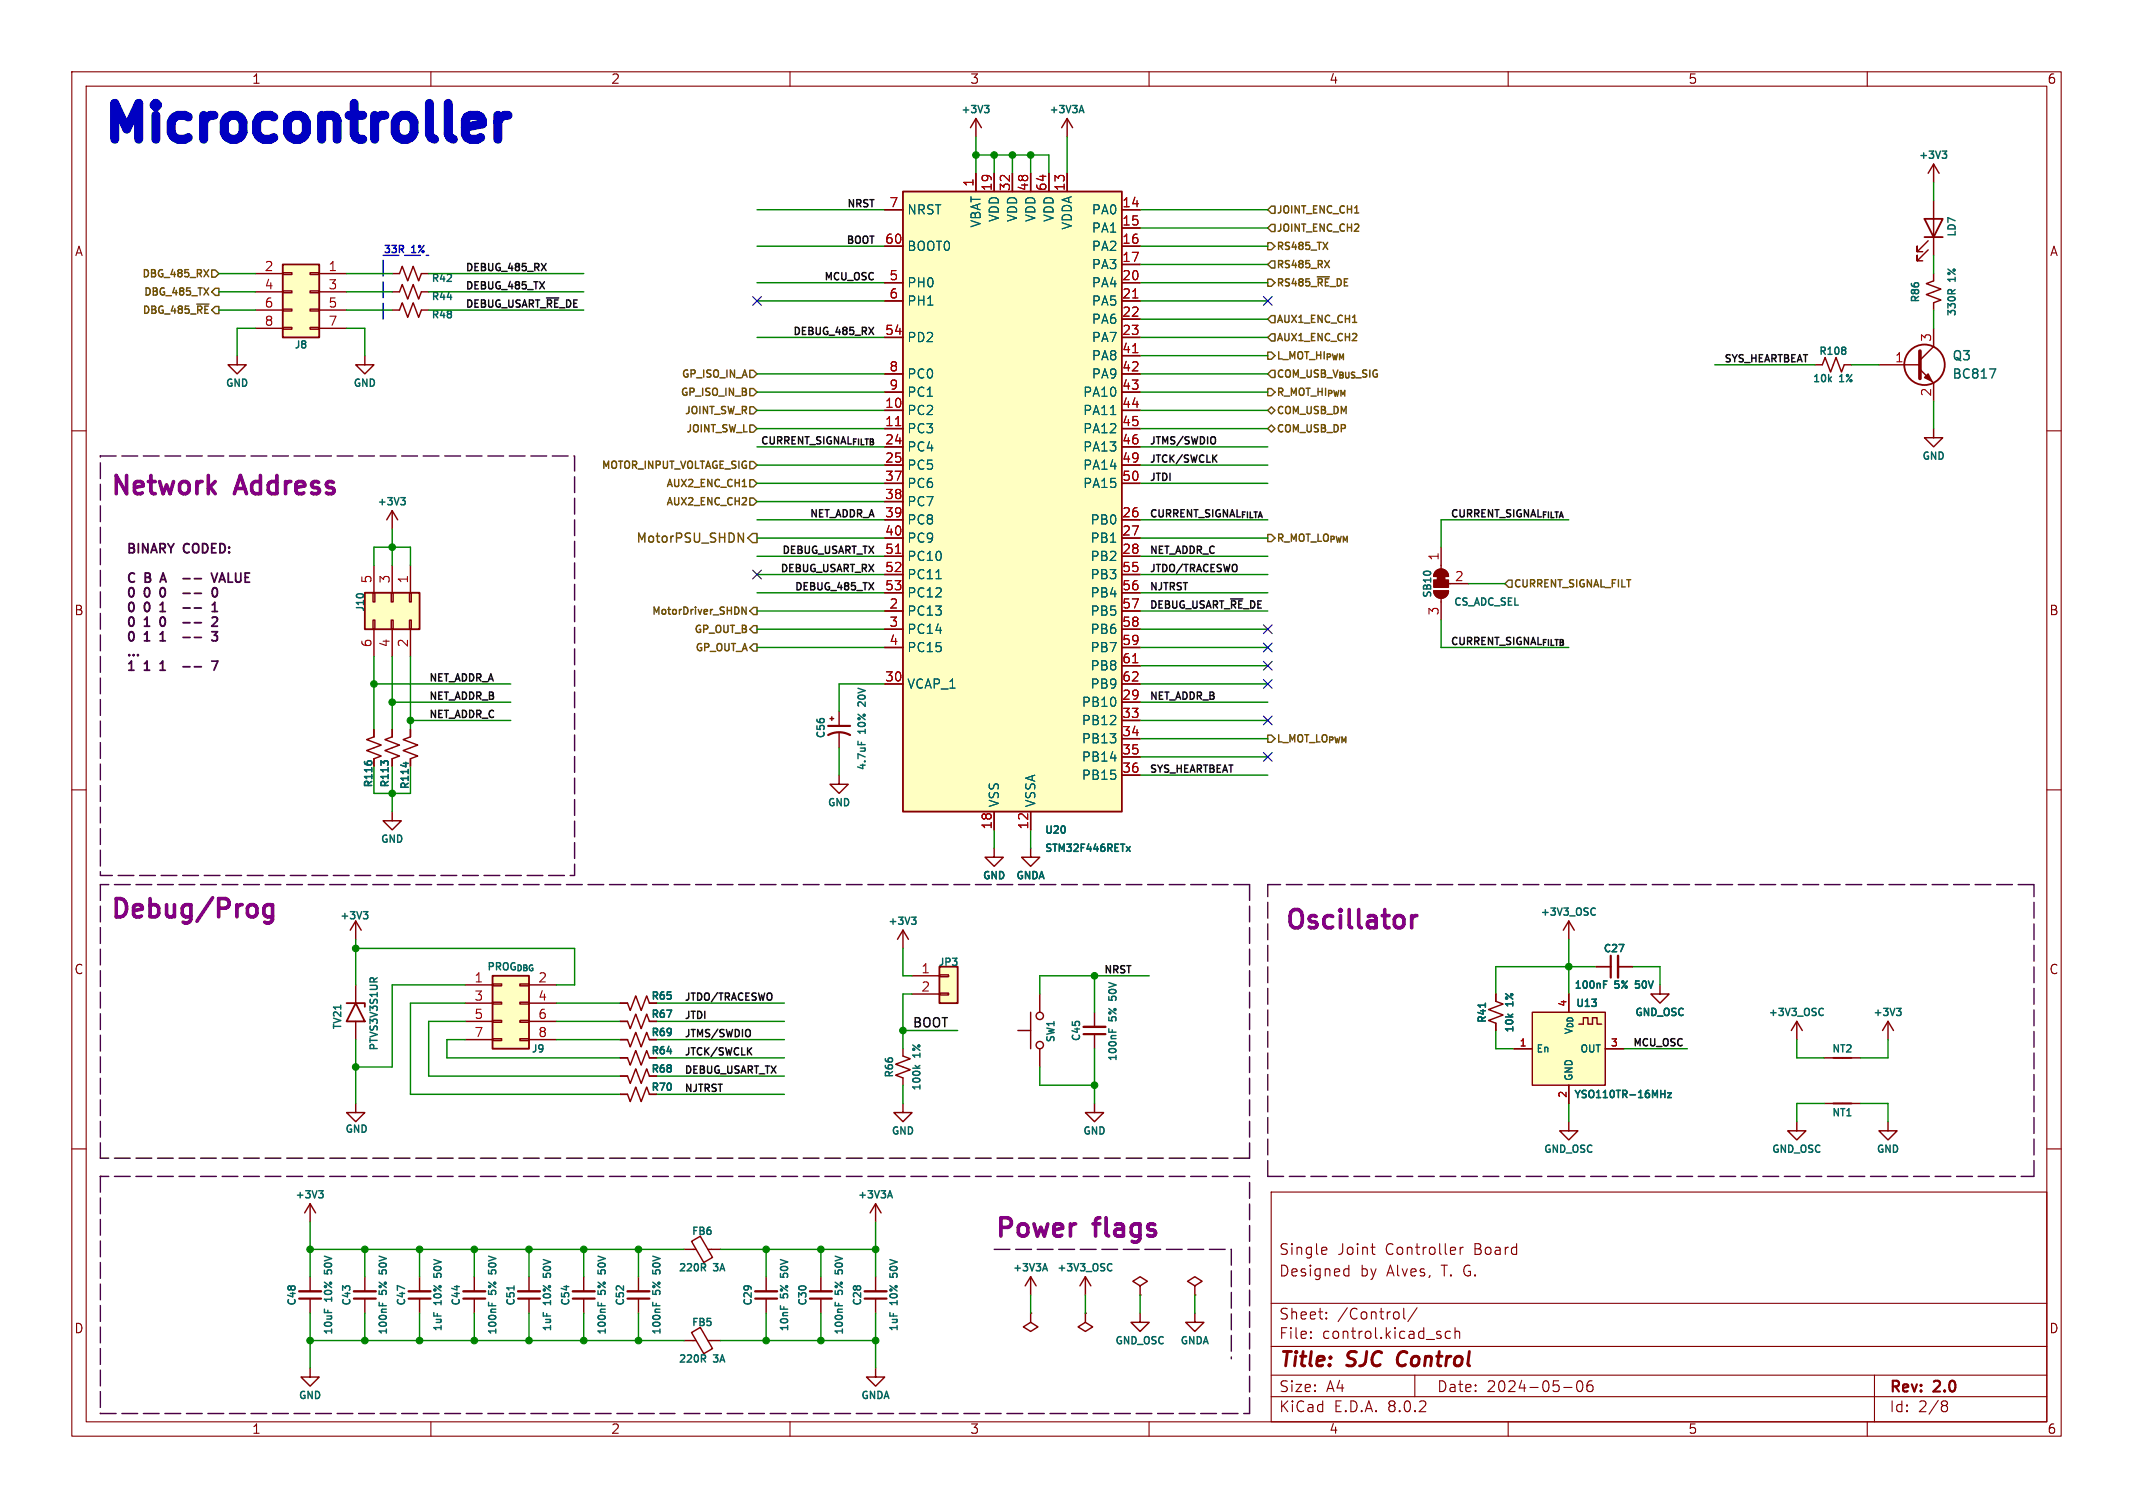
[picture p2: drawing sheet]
<svg xmlns="http://www.w3.org/2000/svg" width="297mm" height="210mm" viewBox="0 0 297 210" stroke-linecap="round" stroke-linejoin="round" font-family="sans-serif">
<g fill="none" stroke="#840000" stroke-width=".15">
<path d="M10 10h277v190h-277zM12 12h273v186h-273zM60 10v2M110 10v2M160 10v2M210 10v2M260 10v2M10 60h2M285 60h2M10 110h2M285 110h2M10 160h2"/>
<path d="M285 160h2M177 166h108v32h-108zM184.2 173.7l.5 .1v.3l-.7 .1M184.7 174.6l-.5 .1M187.4 176.7l.4 .1M187.8 176.2v1.5M187.8 177.6l-.4 .1M190.9 173.7h.6M191.3 174.7h.2M203.3 173.7v1M203.7 173.7l-.2 .1-.2 .2M60 198v2"/>
<path d="M110 198v2M160 198v2M177 194.5h108M177 191.5h108M177 187.5h108M177 181.5h108M182.5 186.3h.1l-.1 .1M182.5 186.3v.1M182.5 185.5v.1M182.5 185.5h.1l-.1 .1M184.7 183.6v.1M184.7 183.6h-.1l.1 .1"/>
<path d="M184.7 182.8v.1M184.7 182.8h-.1l.1 .1M195.5 182.2v1.3l.2 .2M197 191.5v3M197.3 182.1l-1.3 2M202 185.5l-.5-.1-.3 .3v.4l.2 .2 .1 .1 .5-.1M202.6 185.5a.37 .37 0 0 1 .6 .1v.8M202.6 184.9v1.5M210 198v2M217.7 193.2h1.2M219.7 192.4a.36 .36 0 0 1 .3-.1 .36 .36 0 0 1 .3 .3 .77 .77 0 0 1-.4 1.2 .91 .91 0 0 1-.2-1.4zM221.7 192.3a.59 .59 0 0 0-.7 .6v.6l.1 .2 .4 .1 .2-.1 .1-.5-.1-.3h-.5l-.2 .3"/>
<path d="M260 198v2M261 191.5v6.5M270.6 195.1l.4 .1a.31 .31 0 0 1 .2 .3 .31 .31 0 0 1-.3 .2M270.6 195.7h.3M270.9 195.7l.2 .2 .1 .4-.3 .3h-.3"/>
</g>
<path d="M194.8 188.5a1.27 1.27 0 0 0 0 1.6" fill="none" stroke="#840000" stroke-width=".4"/>
<g fill="none" stroke="#840000" stroke-width=".2">
<path d="M269.2 38.1v1l-1 .4 2.1 .8-2.1 .7 2.1 .8-1.1 .4v1M269.2 22.9v2.5M269.2 22.9l-.7 1.2M269.2 22.9l.8 1.2M261.6 50.8h5.7M267.3 51.4l1.9 1.9v2.6M269.2 59.7v1.3h-1.2l1.2 1.2 1.3-1.2h-1.3M269.2 45.7v2.6l-1.9 1.9M199.9 79.6a1.02 1.02 0 0 1 1.1-.3 1.02 1.02 0 0 1 .7 1h-2.1l.1-.5zM200.7 76.2v3M199.6 82.3h2.1a1.02 1.02 0 0 1-1 1 1.02 1.02 0 0 1-1.1-1zM200.7 83.3v3.1"/>
<path d="M201.7 81.3h2.8M52.1 101.6v1l-1 .4 2 .8-2 .7 2 .8-1 .4v1M116.8 108v1.2h1.3l-1.3 1.3-1.2-1.3h1.2M138.4 118.1v1.3h1.3l-1.3 1.3-1.2-1.3h1.2M49.5 128.3l.8 1.2M49.5 128.3v2.5M49.5 128.3l-.7 1.2M208.3 138.4v1l1 .4-2 .8 2 .8-2 .7 1 .4v1M218.4 128.3l-.7 1.2M218.4 128.3v2.5M218.4 128.3l.8 1.2M231.1 137.2v1.2h1.3l-1.3 1.3-1.2-1.3h1.2"/>
<path d="M86.4 142.2h1l.4 1.1 .7-2.1 .8 2.1 .7-2.1 .4 1M125.7 146.1v1l1 .3-2 .8 2 .8-2 .7 1 .4v1M218.4 156.2v1.3h1.3l-1.3 1.3-1.2-1.3h1.2M250.2 156.2v1.3h1.3l-1.3 1.3-1.3-1.3h1.3M250.2 142.2l-.8 1.3M250.2 142.2v2.6M250.2 142.2l.8 1.3M262.9 156.2v1.3h1.3l-1.3 1.3-1.3-1.3h1.3M262.9 142.2l-.8 1.3M262.9 142.2v2.6M262.9 142.2l.8 1.3M43.2 167.6l-.8 1.3"/>
<path d="M43.2 167.6v2.6M43.2 177.8v2M43.2 167.6l.7 1.3M50.8 177.8v2M58.4 177.8v2M66 177.8v2M81.3 177.8v2M43.2 190.5v1.3h1.2l-1.2 1.2-1.3-1.2h1.3M43.2 180.8v2.1M50.8 180.8v2.1M58.4 180.8v2.1M66 180.8v2.1"/>
<path d="M81.3 180.8v2.1"/>
</g>
<g fill="none" stroke="#006464" stroke-width=".2">
<path d="M270.4 21h.6l-.3 .4 .3 .1v.4l-.1 .1h-.3M271.2 40.5l.2-.2 .3 .1 .1 .1M272.2 40.3l-.4 .4M277 51.4h.9l-.6 1.2M198.4 79.6h.6M50.8 106.1v.1M51.1 106.1l.2-.1h.3l.2 .1M50.6 127h.6l-.3 .3 .3 .1v.4l-.2 .2h-.3M206.8 139.7v.6M221.8 126.5h.3M222.1 127.4l-.3 .1M127.4 148.4l.4 .4"/>
<path d="M128.1 148.4l-.4 .3M253.6 140.4l.3 .1M253.9 141.3l-.3 .1M264.1 140.4h.6l-.3 .4 .3 .1v.3l-.2 .2h-.3M44.4 165.8h.6l-.3 .4 .2 .1 .1 .3-.2 .2h-.3M45.2 182.3v.5M52.8 181.4v.4M53.3 181.5v.3M68 181.4v.4M68.5 181.5v.3M83.3 181.4v.4M83.7 181.5v.3"/>
</g>
<path d="M267.3 48.9v3.8" fill="none" stroke="#840000" stroke-width=".51"/>
<g fill="#840000" stroke="#840000" stroke-width=".2">
<path d="M268 52.6l.5-.5 .5 1z"/>
<path d="M200.2 80.3h1v.5h-1z"/>
<path d="M199.9 79.6a1.02 1.02 0 0 1 1.1-.3 1.02 1.02 0 0 1 .7 1h-2.1l.1-.5z"/>
<path d="M199.6 80.8h2.1v1h-2.1z"/>
<path d="M199.6 82.3h2.1a1.02 1.02 0 0 1-1 1 1.02 1.02 0 0 1-1.1-1z"/>
</g>
<circle cx="268" cy="50.8" r="2.82" fill="none" stroke="#840000" stroke-width=".25"/>
<path d="M41.7 179.8h3M49.3 179.8h3M56.9 179.8h3M64.5 179.8h3.1M79.8 179.8h3" fill="none" stroke="#840000" stroke-width=".33"/>
<path d="M41.7 180.8h3M49.3 180.8h3M56.9 180.8h3M64.5 180.8h3.1M79.8 180.8h3" fill="none" stroke="#840000" stroke-width=".3"/>
<path d="M130.8 134.6h2.5v5.1h-2.5z" fill="#ffffc2"/>
<path d="M127 135.9h3.8M127 138.4h3.8M130.8 138.3h1.3v.3h-1.3zM130.8 135.8h1.3v.2h-1.3z" fill="none" stroke="#840000" stroke-width=".2"/>
<path d="M130.8 134.6h2.5v5.1h-2.5z" fill="none" stroke="#840000" stroke-width=".25"/>
<path d="M213.4 141h10.1v10.1h-10.1z" fill="#ffffc2"/>
<g fill="none" stroke="#840000" stroke-width=".2">
<path d="M115.8 99.8v.5M116.8 99.1v2M54.6 113v1.3h1.3l-1.3 1.3-1.3-1.3h1.3M54.6 101.6v1l-1 .4 2 .8-2 .7 2 .8-1 .4v1M57.1 101.6v1l-1 .4 2.1 .8-2.1 .7 2.1 .8-1.1 .4v1M115.6 100.1h.5M116.8 102.1v2M218.4 138.4v2.6M49.5 153.7v1.2h-1.2l1.2 1.3 1.3-1.3h-1.3M210.8 146.1h2.6M213.4 141h10.1v10.1h-10.1zM218.4 151.1v2.6"/>
<path d="M219.8 142.6h.7v-.9h.6v.9h.6v-.9h.7v.9h.6M223.5 146.1h2.6M254 153.7h5.1M254 147.3h5.1"/>
</g>
<path d="M120.5 97.8v.6l-.6-.6M53.4 106.3l-.4-.3v.6M53.4 106.1l.2-.1h.3l.1 .1M56.2 106.3h.6M56.5 106.2v.6M119.5 103.2v.5M119.9 103.4v.3M231.3 152.3h.5M231.8 151.9v1M232.2 152.2h.5l-.5 .7h.5" fill="none" stroke="#006464" stroke-width=".2"/>
<path d="M255.3 153.7h2.5M255.3 147.3h2.5" fill="none" stroke="#840000" stroke-width=".25"/>
<path d="M115.3 102.4a3.2 3.2 0 0 1 3.1 0M115.3 101.1h3.1" fill="none" stroke="#840000" stroke-width=".3"/>
<path d="M125.7 26.7h30.5v86.3h-30.5z" fill="#ffffc2"/>
<path d="M125.7 26.7h30.5v86.3h-30.5z" fill="none" stroke="#840000" stroke-width=".25"/>
<g fill="none" stroke="#840000" stroke-width=".2">
<path d="M123.2 29.2h2.5M123.2 34.3h2.5M123.2 39.4h2.5M135.9 24.1v2.6M138.4 24.1v2.6M141 24.1v2.6M143.5 24.1v2.6M146 24.1v2.6M148.6 24.1v2.6M156.2 29.2h2.5M156.2 31.8h2.5M156.2 34.3h2.5"/>
<path d="M156.2 36.8h2.5M156.2 39.4h2.5M123.2 57.2h2.5M123.2 59.7h2.5M123.2 41.9h2.5M123.2 47h2.5M123.2 52.1h2.5M123.2 54.6h2.5M156.2 57.2h2.5M156.2 59.7h2.5M156.2 41.9h2.5M156.2 44.5h2.5"/>
<path d="M156.2 47h2.5M156.2 49.5h2.5M156.2 52.1h2.5M156.2 54.6h2.5M252.7 50.8h1l.4-1 .8 2 .8-2 .7 2 .4-1h1M123.2 62.2h2.5M123.2 64.8h2.5M123.2 72.4h2.5M123.2 74.9h2.5M123.2 77.5h2.5M123.2 67.3h2.5M123.2 69.9h2.5"/>
<path d="M156.2 62.2h2.5M156.2 64.8h2.5M156.2 72.4h2.5M156.2 74.9h2.5M156.2 77.5h2.5M156.2 67.3h2.5M123.2 85.1h2.5M123.2 87.6h2.5M123.2 95.3h2.5M123.2 90.2h2.5M123.2 80h2.5M123.2 82.6h2.5"/>
<path d="M156.2 85.1h2.5M156.2 97.8h2.5M156.2 87.6h2.5M156.2 95.3h2.5M156.2 90.2h2.5M156.2 80h2.5M156.2 82.6h2.5M156.2 92.7h2.5M138.4 113v2.6M143.5 113v2.6M156.2 100.3h2.5M156.2 102.9h2.5"/>
<path d="M156.2 105.4h2.5M156.2 108h2.5"/>
</g>
<path d="M124.7 59.3h.7M157.7 41.5h.7M157.7 49.1h.7M124.7 77.1h.7M157.7 92.3h.7" fill="none" stroke="#a90000" stroke-width=".15"/>
<path d="M154.6 57.7h.8M130.3 80.6h.8" fill="none" stroke="#006464" stroke-width=".15"/>
<path d="M256.8 48.3l.2 .2-.2 .3 .2 .1v.3l-.2 .1M156.8 117.9l.6 .7M157.4 117.9l-.6 .7" fill="none" stroke="#006464" stroke-width=".2"/>
<path d="M68.6 135.9h5.1v10.2h-5.1z" fill="#ffffc2"/>
<g fill="none" stroke="#840000" stroke-width=".2">
<path d="M148.6 16.5l-.8 1.3M148.6 16.5v2.6M148.6 16.5l.8 1.3M54.6 38.1h1l.4-1 .8 2 .7-2 .8 2 .4-1h1M268.5 34.8l-1.5 1.5v-.7v.7h.7M268.5 33.5l-1.5 1.6v-.8v.8h.7M269.2 27.9v7.7M54.6 40.6h1l.4-1 .8 2.1 .7-2.1 .8 2.1 .4-1.1h1M49.5 137.2v2.5M64.8 137.2h3.8M64.8 139.7h3.8M68.6 139.6h1.2v.2h-1.2z"/>
<path d="M68.6 137h1.2v.3h-1.2zM72.4 139.6h1.3v.2h-1.3zM72.4 137h1.3v.3h-1.3zM73.7 137.2h3.8M73.7 139.7h3.8M86.4 139.7h1l.4 1 .7-2 .8 2 .7-2 .4 1M125.7 129.5l-.7 1.3M125.7 129.5v2.6M125.7 129.5l.8 1.3M144.8 138.4v2.6M49.5 142.2v2.6M64.8 142.2h3.8"/>
<path d="M64.8 144.8h3.8M68.6 144.7h1.2v.2h-1.2zM68.6 142.1h1.2v.3h-1.2zM72.4 144.7h1.3v.2h-1.3zM72.4 142.1h1.3v.3h-1.3zM73.7 142.2h3.8M73.7 144.8h3.8M86.4 152.4h1l.4 1 .7-2 .8 2 .7-2 .4 1M86.4 149.9h1l.4 1 .7-2.1 .8 2.1 .7-2.1 .4 1.1M86.4 147.3h1l.4 1 .7-2 .8 2 .7-2 .4 1M86.4 144.8h1l.4 1 .7-2 .8 2 .7-2 .4 1M141.7 143.5h1.8"/>
<path d="M143.5 141v5.1M144.8 146.1v2.5M152.4 141v2M152.4 144v2.1M73.7 177.8v2M88.9 177.8v2M95.2 174h1.7M96.3 172.9l1.2-.7 1.7 2.9-1.2 .7zM98.6 174h1.7M106.7 177.8v2M114.3 177.8v2M121.9 167.6v2.6"/>
<path d="M121.9 177.8v2M121.9 167.6l-.7 1.3M121.9 167.6l.8 1.3M143.5 177.8v2.5M143.5 177.8l-.8 1.3M143.5 177.8l.8 1.3M151.1 177.8l-.7 1.3M151.1 177.8v2.5M151.1 177.8l.8 1.3M158.7 179.1l1.1-.7-1.1-.6-1 .6 1 .7v1.2M166.4 179.1l1-.7-1-.6-1 .6 1 .7v1.2M73.7 180.8v2.1"/>
<path d="M88.9 180.8v2.1M106.7 180.8v2.1M114.3 180.8v2.1M121.9 180.8v2.1M151.1 182.9v1.3l1 .6-1 .6-1-.6 1-.6M151.1 182.9h.1M158.7 180.3h.1M166.4 180.3h.1"/>
<circle cx="144.8" cy="141.5" r=".51"/>
<circle cx="144.8" cy="145.5" r=".51"/>
</g>
<path d="M268 30.5h2.5l-1.3 2.5zM268 33h2.5M48.3 139.7h2.5v.5M49.5 139.7l1.3 2.5h-2.5zM68.6 135.9h5.1v10.2h-5.1z" fill="none" stroke="#840000" stroke-width=".25"/>
<path d="M150.9 143h3M72.1 179.8h3.1M87.4 179.8h3M105.2 179.8h3M112.8 179.8h3M120.4 179.8h3" fill="none" stroke="#840000" stroke-width=".33"/>
<path d="M150.9 144h3M72.1 180.8h3.1M87.4 180.8h3M105.2 180.8h3M112.8 180.8h3M120.4 180.8h3" fill="none" stroke="#840000" stroke-width=".3"/>
<g fill="none" stroke="#006464" stroke-width=".2">
<path d="M150.4 15.4h.4M150.6 14.7l.3 1M51.6 136.2h.4M52.5 136.2l-.5 .3M126.9 127.7h.6l-.3 .4 .3 .1v.3l-.2 .2h-.2M154.4 143.3v.4M154.9 143.4v.3M71.6 179.1v.5M97.9 176.5l.3 .5M98.1 176l.1 .2v.2l-.1 .1M123.7 166.5h.5M123.9 165.8l.4 1"/>
<path d="M145.3 176.7h.4M145.5 176l.3 1M154.5 176l.3 .1M154.8 176.9l-.3 .1M90.9 181.4v.4M91.4 181.5v.3M108.7 181.8v.5M116.3 181.4v.4M116.8 181.5v.3"/>
</g>
<path d="M50.8 82.6h7.6v5h-7.6z" fill="#ffffc2"/>
<g fill="none" stroke="#840000" stroke-width=".2">
<path d="M52.1 78.7v3.9M54.6 78.7v3.9M57.1 78.7v3.9M51.9 82.6h.3v1.2h-.3zM51.9 86.4h.3v1.2h-.3zM52.1 87.6v3.8M54.5 82.6h.2v1.2h-.2zM54.5 86.4h.2v1.2h-.2zM54.6 87.6v3.8M57 82.6h.3v1.2h-.3zM57 86.4h.3v1.2h-.3zM57.1 87.6v3.8"/>
<path d="M95.2 186.7h1.7M96.3 185.6l1.2-.7 1.7 2.9-1.2 .7zM98.6 186.7h1.7"/>
</g>
<path d="M50.8 82.6h7.6v5h-7.6z" fill="none" stroke="#840000" stroke-width=".25"/>
<path d="M97.9 189.2l.3 .5M98.1 188.7l.1 .2v.2l-.1 .1" fill="none" stroke="#006464" stroke-width=".2"/>
<path d="M39.4 36.8h5v10.2h-5z" fill="#ffffc2"/>
<g fill="none" stroke="#840000" stroke-width=".2">
<path d="M135.9 16.5l-.8 1.3M135.9 16.5v2.6M135.9 16.5l.8 1.3M35.6 38.1h3.8M39.4 38h1.2v.2h-1.2zM43.2 38h1.2v.2h-1.2zM44.4 38.1h3.9M123.2 29.2h2.5M123.2 34.3h2.5M123.2 39.4h2.5M135.9 24.1v2.6M138.4 24.1v2.6"/>
<path d="M141 24.1v2.6M143.5 24.1v2.6M146 24.1v2.6M148.6 24.1v2.6M156.2 29.2h2.5M156.2 31.8h2.5M156.2 34.3h2.5M156.2 36.8h2.5M156.2 39.4h2.5M33 49.5v1.3h-1.3l1.3 1.3 1.3-1.3h-1.3M35.6 40.6h3.8M35.6 43.2h3.8"/>
<path d="M35.6 45.7h3.8M39.4 45.6h1.2v.2h-1.2zM39.4 43.1h1.2v.2h-1.2zM39.4 40.5h1.2v.3h-1.2zM43.2 45.6h1.2v.2h-1.2zM43.2 43.1h1.2v.2h-1.2zM43.2 40.5h1.2v.3h-1.2zM44.4 40.6h3.9M44.4 43.2h3.9M44.4 45.7h3.9M50.8 49.5v1.3h-1.3l1.3 1.3 1.3-1.3h-1.3M54.6 43.2h1l.4-1 .8 2 .7-2 .8 2 .4-1h1"/>
<path d="M123.2 57.2h2.5M123.2 59.7h2.5M123.2 41.9h2.5M123.2 47h2.5M123.2 52.1h2.5M123.2 54.6h2.5M156.2 57.2h2.5M156.2 59.7h2.5M156.2 41.9h2.5M156.2 44.5h2.5M156.2 47h2.5M156.2 49.5h2.5"/>
<path d="M156.2 52.1h2.5M156.2 54.6h2.5M54.6 71.1l-.8 1.3M54.6 71.1v2.6M54.6 71.1l.8 1.3M123.2 62.2h2.5M123.2 64.8h2.5M123.2 72.4h2.5M123.2 74.9h2.5M123.2 77.5h2.5M123.2 67.3h2.5M123.2 69.9h2.5"/>
<path d="M156.2 62.2h2.5M156.2 64.8h2.5M156.2 72.4h2.5M156.2 74.9h2.5M156.2 77.5h2.5M156.2 67.3h2.5M123.2 85.1h2.5M123.2 87.6h2.5M123.2 95.3h2.5M123.2 90.2h2.5M123.2 80h2.5M123.2 82.6h2.5"/>
<path d="M156.2 85.1h2.5M156.2 97.8h2.5M156.2 87.6h2.5M156.2 95.3h2.5M156.2 90.2h2.5M156.2 80h2.5M156.2 82.6h2.5M156.2 92.7h2.5M52.1 101.6v1M52.1 105.7v1M54.6 101.6v1M54.6 105.7v1"/>
<path d="M57.1 101.6v1M57.1 105.7v1M138.4 113v2.6M143.5 118.1v1.3h1.3l-1.3 1.3-1.3-1.3h1.3M143.5 113v2.6M156.2 100.3h2.5M156.2 102.9h2.5M156.2 105.4h2.5M156.2 108h2.5M86.4 139.7h1M208.3 138.4v1M218.4 138.4v2.6"/>
<path d="M222.2 134.6h2.1M225.3 134.6h2M86.4 142.2h1M86.4 144.8h1M86.4 147.3h1M86.4 152.4h1M86.4 149.9h1M125.7 153.7v1.2h-1.2l1.2 1.3 1.3-1.3h-1.3M152.4 153.7v1.2h-1.3l1.3 1.3 1.3-1.3h-1.3M208.3 142.5v1M210.8 146.1h2.6M218.4 151.1v2.6"/>
<path d="M223.5 146.1h2.6M121.9 190.5v1.3h1.3l-1.3 1.2-1.3-1.2h1.3M143.5 182.9v1.3l1 .6-1 .6-1-.6 1-.6M143.5 182.9h.1M158.7 182.9v1.3h1.3l-1.3 1.2-1.2-1.2h1.2M166.4 182.9v1.3h1.2l-1.2 1.2-1.3-1.2h1.3"/>
</g>
<path d="M39.4 36.8h5v10.2h-5z" fill="none" stroke="#840000" stroke-width=".25"/>
<path d="M225.3 133.1v3" fill="none" stroke="#840000" stroke-width=".33"/>
<path d="M224.3 133.1v3" fill="none" stroke="#840000" stroke-width=".3"/>
<g fill="none" stroke="#006464" stroke-width=".2">
<path d="M137.1 14.7h.6l-.3 .4 .3 .1v.3l-.2 .2h-.3M55.8 69.3h.6l-.3 .4 .3 .1v.3l-.2 .2h-.3M50.8 106.1v.1M51.1 106.1l.2-.1h.3l.2 .1M53.4 106.3l-.4-.3v.6M53.4 106.1l.2-.1h.3l.1 .1M56.2 106.3h.6M56.5 106.2v.6M156.8 117.9l.6 .7M157.4 117.9l-.6 .7M206.8 139.7v.6M223.3 137.1h.3"/>
<path d="M223.3 136.6h.5M231.3 152.3h.5M231.8 151.9v1M232.2 152.2h.5l-.5 .7h.5"/>
</g>
<g fill="none" stroke="#725600" stroke-width=".2">
<path d="M28.4 37.6l.7 1M29.1 37.6l-.7 1M29.5 37.6h.5l.5 .5-.5 .5h-.5zM176.5 38.9h.5l.5 .5-.5 .5h-.5zM176.5 33.8h.5l.5 .5-.5 .5h-.5zM177 36.3h.5v1h-.5l-.5-.5zM177 31.2h.5v1.1h-.5l-.5-.5zM177 28.7h.5v1h-.5l-.5-.5zM183.4 38.6h1.7M184.2 33.7l.7 1M184.5 36.3l.6 1M184.9 33.7l-.7 1"/>
<path d="M185.1 36.3l-.6 1M188.6 29.7h.6M27.4 42.4h1.7M28.4 40.1l.7 1M29.1 40.1l-.7 1M30 40.1h.5v1h-.5l-.5-.5zM104.4 59.2h.5l.5 .5-.5 .5h-.5zM104.4 54.1h.5l.5 .5-.5 .5h-.5zM104.4 51.6h.5l.5 .5-.5 .5h-.5zM104.4 56.6h.5l.5 .6-.5 .5h-.5zM176.5 49h.5l.5 .5-.5 .5h-.5zM176.5 57.2l.5-.6 .5 .6-.5 .5z"/>
<path d="M176.5 59.7l.5-.5 .5 .5-.5 .5zM176.5 54.1h.5l.5 .5-.5 .5h-.5zM177 46.5h.5v1h-.5l-.5-.5zM177 43.9h.5v1.1h-.5l-.5-.5zM177 51.6h.5v1h-.5l-.5-.5zM188.3 44.9h.6M102.8 74.2l.7 1.3v-1.3M103.3 70.3h.6M103.4 67.8h.5M103.9 69.4v.3M104.4 64.3h.5l.5 .5-.5 .5h-.5zM104.4 69.3h.5l.5 .6-.5 .5h-.5z"/>
<path d="M104.4 66.8h.5l.5 .5-.5 .5h-.5zM104.8 74.3h.6v1.3h-.6l-.7-.7zM176.5 74.4h.5l.5 .5-.5 .5h-.5zM103.9 84.5v1l-.6-1v1M104.9 89.7h.5v1h-.5l-.5-.5zM104.9 87.1h.5v1h-.5l-.5-.5zM104.9 84.6h.5v1h-.5l-.5-.5zM210.1 80.8h.5v1h-.5l-.6-.5zM176.5 102.4h.5l.5 .5-.5 .5h-.5z"/>
</g>
<path d="M75.4 36.7l.6 1M76 36.7l-.6 1M121 45.6l.6 1M121.6 45.6l-.6 1M169 63.8l.4 .6M169.1 60.9a.71 .71 0 0 1 0 .9M169.4 63.4l-.5 .5M121 81.1l.6 1M121.6 81.1l-.6 1M104.2 146.3l.5 .6M104.3 143.4a.71 .71 0 0 1 0 .9M104.7 145.9l-.6 .6" fill="none" stroke="#0f0f0f" stroke-width=".2"/>
<path d="M38 126v2a.69 .69 0 0 1-1.1 .4M38 126.1l-.3-.1h-.5l-.3 .2-.2 .3v.7l.3 .4 .2 .1h.5l.3-.1M196.6 127.5v1.7M197.3 127.5a.65 .65 0 0 0-.7 .5" fill="none" stroke="#840084" stroke-width=".51"/>
<g fill="none" stroke="#480048" stroke-width=".25">
<path d="M22.7 79.8l-.4 1.3M29.4 79.8l.4 1.3 .5-1.3M22.3 85.2h.7M22.3 89.2h.7M22.3 93.3h.7M22.3 82.1v.8M22.3 86.2v.8M22.4 84.2l-.1 .1M22.4 88.3h-.1M22.4 92.4h-.1M22.4 80.7h.6M25.5 82.6h1"/>
<path d="M25.5 84.7h1M25.5 86.7h1M25.5 88.8h1M25.5 92.9h1M25.5 80.6h1M27.1 80.6h.9M27.1 82.6h.9M27.1 84.7h.9M27.1 86.7h.9M27.1 88.8h.9M27.1 92.9h.9M29.5 88h.8l-.5 .5 .4 .1v.5l-.2 .1h-.3l-.2-.1"/>
<path d="M29.5 92.1h.8l-.5 1.2M29.5 86.1l.2-.2h.3l.2 .2 .1 .2-.1 .2-.7 .7h.8M29.5 85.2h.8M29.5 84.3l.4-.4v1.3M29.7 81.9l.3-.1a.79 .79 0 0 1 0 1.3h-.2a.84 .84 0 0 1-.1-1.2zM30.5 81.1l.4-1.3 .5 1.3M30.6 80.7h.6"/>
</g>
<path d="M66.9 16.3l.3 .5v.5l-2.4 .4M69.3 16.1v3.3M70.7 16.1a1.28 1.28 0 0 0-1.4 .9" fill="none" stroke="#0000c2" stroke-width="1.3"/>
<g fill="none" stroke="#480048" stroke-width=".2" stroke-dasharray="2.2 .8">
<path d="M14 63.5h66v58.4h-66zM14 123.2v38.1M174 123.2v38.1M174 123.2h-160M283.2 123.2h-106.7M14 163.8v33.1M14 163.8h.1M138.4 174h33M171.4 174v15.2M174 161.3h-160M174 163.8h-160M176.5 163.8v-40.6"/>
<path d="M176.5 163.8h106.7M283.2 163.8v-40.6M14 196.9h80M95.2 196.9h78.8M174 196.9v-33.1"/>
</g>
<path d="M53.3 35.6h6.4M53.3 44.5v-8.9" fill="none" stroke="#0000c2" stroke-width=".2" stroke-dasharray="2.2 .8"/>
<g fill="none" stroke="#008400" stroke-width=".2">
<path d="M135.9 19.1v5M148.6 19.1v5M30.5 38.1h5.1M48.3 38.1h6.3M59.7 38.1h21.6M105.4 34.3h17.8M105.4 29.2h17.8M105.4 39.4h17.8M135.9 21.6h10.1v2.5M138.4 21.6v2.5M141 21.6v2.5M143.5 21.6v2.5"/>
<path d="M158.7 34.3h17.8M158.7 29.2h17.8M158.7 39.4h17.8M158.7 36.8h17.8M158.7 31.8h17.8M269.2 25.4v2.5M269.2 35.6v2.5M30.5 40.6h5.1M30.5 43.2h5.1M35.6 45.7h-2.6v3.8M48.3 40.6h6.3M48.3 43.2h6.3"/>
<path d="M48.3 45.7h2.5v3.8M59.7 40.6h21.6M59.7 43.2h21.6M105.4 47h17.8M105.4 59.7h17.8M105.4 41.9h17.8M105.4 57.2h17.8M105.4 52.1h17.8M105.4 54.6h17.8M158.7 47h17.8M158.7 59.7h17.8M158.7 41.9h17.8"/>
<path d="M158.7 57.2h17.8M158.7 52.1h17.8M158.7 54.6h17.8M158.7 49.5h17.8M158.7 44.5h17.8M238.8 50.8h13.9M257.8 50.8h3.8M269.2 43.2v2.5M269.2 55.9v3.8M52.1 78.7v-2.5h5v2.5M54.6 73.7v5M105.4 72.4h17.8"/>
<path d="M105.4 64.8h17.8M105.4 67.3h17.8M105.4 62.2h17.8M105.4 69.9h17.8M105.4 77.5h17.8M105.4 74.9h17.8M158.7 72.4h17.8M158.7 64.8h17.8M158.7 67.3h17.8M158.7 62.2h17.8M158.7 77.5h17.8M158.7 74.9h17.8"/>
<path d="M218.4 72.4h-17.7v3.8M52.1 91.4v10.2M52.1 95.3h19M54.6 91.4v10.2M54.6 97.8h16.5M57.1 91.4v10.2M105.4 90.2h17.8M105.4 82.6h17.8M105.4 87.6h17.8M105.4 85.1h17.8M105.4 80h17.8M123.2 95.3h-6.4v3.8"/>
<path d="M158.7 97.8h17.8M158.7 95.3h17.8M158.7 90.2h17.8M158.7 82.6h17.8M158.7 87.6h17.8M158.7 85.1h17.8M158.7 92.7h17.8M158.7 80h17.8M200.7 86.4v3.8h17.7M204.5 81.3h5M52.1 106.7v3.8h5v-3.8M54.6 106.7v6.3"/>
<path d="M57.1 100.3h14M116.8 104.1v3.9M138.4 115.6v2.5M143.5 115.6v2.5M158.7 100.3h17.8M158.7 108h17.8M158.7 105.4h17.8M158.7 102.9h17.8M49.5 132.1h30.5v5.1h-2.5M49.5 130.8v6.4M64.8 139.7h-7.7v12.7h29.3M64.8 137.2h-10.2v11.4h-5.1"/>
<path d="M77.5 139.7h8.9M91.4 139.7h17.8M125.7 132.1v3.8h1.3M127 138.4h-1.3v7.7M152.4 135.9v5.1M160 135.9h-15.2v2.5M218.4 130.8v7.6M222.2 134.6h-13.9v3.8M227.3 134.6h3.8v2.6M49.5 144.8v8.9M64.8 144.8h-2.6v2.5h24.2M64.8 142.2h-5.1v7.7h26.7"/>
<path d="M77.5 144.8h8.9M77.5 142.2h8.9M91.4 144.8h17.8M91.4 152.4h17.8M91.4 149.9h17.8M91.4 142.2h17.8M91.4 147.3h17.8M125.7 143.5h7.6M125.7 151.1v2.6M144.8 148.6v2.5h7.6M152.4 146.1v7.6M208.3 143.5v2.6h2.5"/>
<path d="M218.4 153.7v2.5M226.1 146.1h8.8M250.2 144.8v2.5h3.8M254 153.7h-3.8v2.5M259.1 153.7h3.8v2.5M262.9 144.8v2.5h-3.8M43.2 174h52M43.2 170.2v7.6M50.8 174v3.8M58.4 174v3.8M66 174v3.8M73.7 174v3.8"/>
<path d="M81.3 174v3.8M88.9 174v3.8M100.3 174h21.6M106.7 174v3.8M114.3 174v3.8M121.9 170.2v7.6M43.2 186.7h52M43.2 182.9v7.6M50.8 182.9v3.8M58.4 182.9v3.8M66 182.9v3.8M73.7 182.9v3.8"/>
<path d="M81.3 182.9v3.8M88.9 182.9v3.8M100.3 186.7h21.6M106.7 182.9v3.8M114.3 182.9v3.8M121.9 182.9v7.6M143.5 180.3v2.6M151.1 180.3v2.6M158.7 180.3v2.6M166.4 180.3v2.6"/>
</g>
<g fill="none" stroke="#000084" stroke-width=".15">
<path d="M104.8 41.3l1.2 1.2M106 41.3l-1.2 1.2M175.9 41.3l1.2 1.2M177.1 41.3l-1.2 1.2M104.8 79.4l1.2 1.2M106 79.4l-1.2 1.2M175.9 94.6l1.2 1.3M175.9 89.6l1.2 1.2M175.9 99.7l1.2 1.2M175.9 92.1l1.2 1.2M175.9 87l1.2 1.2M177.1 94.6l-1.2 1.3"/>
<path d="M177.1 89.6l-1.2 1.2M177.1 99.7l-1.2 1.2M177.1 92.1l-1.2 1.2M177.1 87l-1.2 1.2M175.9 104.8l1.2 1.2M177.1 104.8l-1.2 1.2"/>
</g>
<path d="M124.7 59.3h.7M157.7 41.5h.7M157.7 49.1h.7M124.7 77.1h.7M157.7 92.3h.7" fill="none" stroke="#a90000" stroke-width=".15"/>
<path d="M154.6 57.7h.8M130.3 80.6h.8" fill="none" stroke="#006464" stroke-width=".15"/>
<g fill="#008400" stroke="#008400" stroke-width=".15">
<circle cx="106.7" cy="174" r=".46"/>
<circle cx="106.7" cy="186.7" r=".46"/>
<circle cx="121.9" cy="186.7" r=".46"/>
<circle cx="114.3" cy="186.7" r=".46"/>
<circle cx="152.4" cy="151.1" r=".46"/>
<circle cx="114.3" cy="174" r=".46"/>
<circle cx="121.9" cy="174" r=".46"/>
<circle cx="49.5" cy="148.6" r=".46"/>
<circle cx="43.2" cy="186.7" r=".46"/>
<circle cx="58.4" cy="186.7" r=".46"/>
<circle cx="50.8" cy="186.7" r=".46"/>
<circle cx="43.2" cy="174" r=".46"/>
<circle cx="50.8" cy="174" r=".46"/>
<circle cx="58.4" cy="174" r=".46"/>
<circle cx="49.5" cy="132.1" r=".46"/>
<circle cx="125.7" cy="143.5" r=".46"/>
<circle cx="88.9" cy="186.7" r=".46"/>
<circle cx="88.9" cy="174" r=".46"/>
<circle cx="81.3" cy="174" r=".46"/>
<circle cx="143.5" cy="21.6" r=".46"/>
<circle cx="138.4" cy="21.6" r=".46"/>
<circle cx="135.9" cy="21.6" r=".46"/>
<circle cx="141" cy="21.6" r=".46"/>
<circle cx="218.4" cy="134.6" r=".46"/>
<circle cx="152.4" cy="135.9" r=".46"/>
<circle cx="54.6" cy="97.8" r=".46"/>
<circle cx="52.1" cy="95.3" r=".46"/>
<circle cx="54.6" cy="110.5" r=".46"/>
<circle cx="57.1" cy="100.3" r=".46"/>
<circle cx="81.3" cy="186.7" r=".46"/>
<circle cx="73.7" cy="186.7" r=".46"/>
<circle cx="73.7" cy="174" r=".46"/>
<circle cx="66" cy="174" r=".46"/>
<circle cx="66" cy="186.7" r=".46"/>
<circle cx="54.6" cy="76.2" r=".46"/>
</g>
<text font-size="7" fill="#0000c2" x="14" y="20.1">Microcontroller</text>
<g font-size="3.5" fill="#840084">
<text x="15.2" y="69.1">Network</text>
<text x="33.1" y="69.1">Address</text>
<text x="15.2" y="128">Debug/Prog</text>
<text x="178.8" y="129.5">Oscillator</text>
<text x="138.4" y="172.5">Power</text>
<text x="152.6" y="172.5">flags</text>
</g>
<g font-size="2.8" fill="#840000">
<text x="178" y="190.9">Title:</text>
<text x="187.7" y="190.9">SJC</text>
<text x="195.4" y="190.9">Control</text>
</g>
<g font-size="2.1" fill="#840000">
<text x="178" y="178">Designed</text>
<text x="178" y="175">Single</text>
<text x="186.2" y="175">Joint</text>
<text x="189.4" y="178">by</text>
<text x="193" y="175">Controller</text>
<text x="193.2" y="178">Alves,</text>
<text x="200.9" y="178">T. G.</text>
<text x="205.4" y="175">Board</text>
<text x="178" y="184">Sheet:</text>
<text x="186.2" y="184">/Control/</text>
<text x="178" y="186.7">File:</text>
<text x="184.1" y="186.7">control.kicad_sch</text>
<text x="178" y="196.9">KiCad</text>
<text x="178" y="194.1">Size:</text>
<text x="184.7" y="194.1">A4</text>
<text x="185.7" y="196.9">E.D.A.</text>
<text x="193.3" y="196.9">8.0.2</text>
<text x="200" y="194.1">Date:</text>
<text x="207" y="194.1">2024-05-06</text>
<text x="263" y="194.3">Rev:</text>
<text x="263" y="196.9">Id:</text>
<text x="267.1" y="196.9">2/8</text>
<text x="269.4" y="194.3">2.0</text>
</g>
<g font-size="1.8" fill="#840000">
<text x="35" y="11.9">1</text>
<text x="85" y="11.9">2</text>
<text x="135" y="11.9">3</text>
<text x="185" y="11.9">4</text>
<text x="235" y="11.9">5</text>
<text x="285" y="11.9">6</text>
<text x="10.3" y="35.9">A</text>
<text x="285.3" y="35.9">A</text>
<text x="10.3" y="85.9">B</text>
<text x="285.3" y="85.9">B</text>
<text x="10.3" y="135.9">C</text>
<text x="285.3" y="135.9">C</text>
<text x="10.3" y="185.9">D</text>
<text x="285.3" y="185.9">D</text>
<text x="35" y="199.9">1</text>
<text x="85" y="199.9">2</text>
<text x="135" y="199.9">3</text>
<text x="185" y="199.9">4</text>
<text x="235" y="199.9">5</text>
<text x="285" y="199.9">6</text>
</g>
<g font-size="1.8" fill="#a90000">
<text x="123.8" y="29">7</text>
<text x="135.6" y="26.1" transform="rotate(-90 135.6 26.1)">1</text>
<text x="138.2" y="26.7" transform="rotate(-90 138.2 26.7)">19</text>
<text x="140.7" y="26.7" transform="rotate(-90 140.7 26.7)">32</text>
<text x="143.3" y="26.7" transform="rotate(-90 143.3 26.7)">48</text>
<text x="145.8" y="26.7" transform="rotate(-90 145.8 26.7)">64</text>
<text x="148.3" y="26.7" transform="rotate(-90 148.3 26.7)">13</text>
<text x="156.2" y="29">14</text>
<text x="123.1" y="34">60</text>
<text x="156.2" y="31.5">15</text>
<text x="156.2" y="34">16</text>
<text x="36.8" y="37.8">2</text>
<text x="36.8" y="40.4">4</text>
<text x="45.6" y="37.8">1</text>
<text x="45.6" y="40.4">3</text>
<text x="123.8" y="39.1">5</text>
<text x="123.8" y="41.7">6</text>
<text x="156.2" y="36.6">17</text>
<text x="156.2" y="39.1">20</text>
<text x="156.2" y="41.7">21</text>
<text x="36.8" y="42.9">6</text>
<text x="36.8" y="45.5">8</text>
<text x="45.6" y="42.9">5</text>
<text x="45.6" y="45.5">7</text>
<text x="123.1" y="46.7">54</text>
<text x="156.2" y="44.2">22</text>
<text x="156.2" y="46.7">23</text>
<text x="269" y="47.7" transform="rotate(-90 269 47.7)">3</text>
<text x="123.8" y="51.8">8</text>
<text x="156.2" y="49.3">41</text>
<text x="156.2" y="51.8">42</text>
<text x="263.8" y="50.5">1</text>
<text x="123.1" y="56.9">10</text>
<text x="123.1" y="59.4">11</text>
<text x="123.8" y="54.4">9</text>
<text x="156.2" y="54.4">43</text>
<text x="156.2" y="56.9">44</text>
<text x="156.2" y="59.4">45</text>
<text x="269" y="55.3" transform="rotate(-90 269 55.3)">2</text>
<text x="123.1" y="62">24</text>
<text x="123.1" y="64.5">25</text>
<text x="156.2" y="62">46</text>
<text x="156.2" y="64.5">49</text>
<text x="123.1" y="67.1">37</text>
<text x="123.1" y="69.6">38</text>
<text x="156.2" y="67.1">50</text>
<text x="123.1" y="72.1">39</text>
<text x="123.1" y="74.7">40</text>
<text x="123.1" y="77.2">51</text>
<text x="156.2" y="72.1">26</text>
<text x="156.2" y="74.7">27</text>
<text x="156.2" y="77.2">28</text>
<text x="51.8" y="81.4" transform="rotate(-90 51.8 81.4)">5</text>
<text x="54.4" y="81.4" transform="rotate(-90 54.4 81.4)">3</text>
<text x="56.9" y="81.4" transform="rotate(-90 56.9 81.4)">1</text>
<text x="123.1" y="79.8">52</text>
<text x="123.1" y="82.3">53</text>
<text x="156.2" y="79.8">55</text>
<text x="156.2" y="82.3">56</text>
<text x="200.4" y="78.2" transform="rotate(-90 200.4 78.2)">1</text>
<text x="202.5" y="81">2</text>
<text x="123.8" y="84.8">2</text>
<text x="123.8" y="87.4">3</text>
<text x="123.8" y="89.9">4</text>
<text x="156.2" y="84.8">57</text>
<text x="156.2" y="87.4">58</text>
<text x="156.2" y="89.9">59</text>
<text x="200.4" y="85.8" transform="rotate(-90 200.4 85.8)">3</text>
<text x="51.8" y="90.2" transform="rotate(-90 51.8 90.2)">6</text>
<text x="54.4" y="90.2" transform="rotate(-90 54.4 90.2)">4</text>
<text x="56.9" y="90.2" transform="rotate(-90 56.9 90.2)">2</text>
<text x="123.1" y="95">30</text>
<text x="156.2" y="92.5">61</text>
<text x="156.2" y="95">62</text>
<text x="156.2" y="97.5">29</text>
<text x="156.2" y="100.1">33</text>
<text x="156.2" y="102.6">34</text>
<text x="156.2" y="105.2">35</text>
<text x="156.2" y="107.7">36</text>
<text x="138.2" y="115.6" transform="rotate(-90 138.2 115.6)">18</text>
<text x="143.3" y="115.6" transform="rotate(-90 143.3 115.6)">12</text>
<text x="66" y="136.9">1</text>
<text x="74.9" y="136.9">2</text>
<text x="128.2" y="135.6">1</text>
<text x="66" y="139.4">3</text>
<text x="66" y="142">5</text>
<text x="74.9" y="139.4">4</text>
<text x="74.9" y="142">6</text>
<text x="128.2" y="138.2">2</text>
<text x="66" y="144.5">7</text>
<text x="74.9" y="144.5">8</text>
</g>
<g font-size="1.8" fill="#006464">
<text x="126.2" y="35.2">BOOT0</text>
<text x="126.2" y="30.1">NRST</text>
<text x="136.8" y="31.8" transform="rotate(-90 136.8 31.8)">VBAT</text>
<text x="139.3" y="31" transform="rotate(-90 139.3 31)">VDD</text>
<text x="141.8" y="31" transform="rotate(-90 141.8 31)">VDD</text>
<text x="144.4" y="31" transform="rotate(-90 144.4 31)">VDD</text>
<text x="146.9" y="31" transform="rotate(-90 146.9 31)">VDD</text>
<text x="149.5" y="32.1" transform="rotate(-90 149.5 32.1)">VDDA</text>
<text x="151.9" y="30.1">PA0</text>
<text x="151.9" y="32.6">PA1</text>
<text x="151.9" y="35.2">PA2</text>
<text x="126.2" y="40.2">PH0</text>
<text x="151.9" y="37.7">PA3</text>
<text x="151.9" y="40.2">PA4</text>
<text x="126.2" y="47.9">PD2</text>
<text x="126.2" y="42.8">PH1</text>
<text x="151.9" y="42.8">PA5</text>
<text x="151.9" y="45.3">PA6</text>
<text x="151.9" y="47.9">PA7</text>
<text x="126.2" y="52.9">PC0</text>
<text x="151.9" y="50.4">PA8</text>
<text x="151.9" y="52.9">PA9</text>
<text x="271.7" y="50.5">Q3</text>
<text x="271.7" y="53">BC817</text>
<text x="126.2" y="58">PC2</text>
<text x="126.2" y="55.5">PC1</text>
<text x="150.7" y="55.5">PA10</text>
<text x="150.7" y="58">PA11</text>
<text x="126.2" y="60.6">PC3</text>
<text x="126.2" y="63.1">PC4</text>
<text x="126.2" y="65.6">PC5</text>
<text x="150.7" y="60.6">PA12</text>
<text x="150.7" y="63.1">PA13</text>
<text x="150.7" y="65.6">PA14</text>
<text x="126.2" y="68.2">PC6</text>
<text x="126.2" y="70.7">PC7</text>
<text x="150.7" y="68.2">PA15</text>
<text x="126.2" y="73.3">PC8</text>
<text x="126.2" y="75.8">PC9</text>
<text x="151.7" y="73.3">PB0</text>
<text x="151.7" y="75.8">PB1</text>
<text x="126.2" y="78.3">PC10</text>
<text x="126.2" y="80.9">PC11</text>
<text x="126.2" y="83.4">PC12</text>
<text x="151.7" y="78.3">PB2</text>
<text x="151.7" y="80.9">PB3</text>
<text x="151.7" y="83.4">PB4</text>
<text x="126.2" y="86">PC13</text>
<text x="126.2" y="88.5">PC14</text>
<text x="151.7" y="86">PB5</text>
<text x="151.7" y="88.5">PB6</text>
<text x="126.2" y="91">PC15</text>
<text x="151.7" y="91">PB7</text>
<text x="151.7" y="93.6">PB8</text>
<text x="126.2" y="96.1">VCAP_1</text>
<text x="150.5" y="98.7">PB10</text>
<text x="150.5" y="101.2">PB12</text>
<text x="151.7" y="96.1">PB9</text>
<text x="150.5" y="103.7">PB13</text>
<text x="150.5" y="106.3">PB14</text>
<text x="139.3" y="112.5" transform="rotate(-90 139.3 112.5)">VSS</text>
<text x="144.4" y="112.5" transform="rotate(-90 144.4 112.5)">VSSA</text>
<text x="150.5" y="108.8">PB15</text>
</g>
<g font-size="1.8" fill="#480048">
<text x="17.5" y="77.4">BINARY</text>
<text x="25.7" y="77.4">CODED:</text>
<text x="17.5" y="81.5">C</text>
<text x="17.5" y="83.6">0</text>
<text x="20.2" y="83.6">0</text>
<text x="20.3" y="81.5">B</text>
<text x="22.9" y="83.6">0</text>
<text x="23" y="81.5">A</text>
<text x="31.7" y="81.5">VALUE</text>
<text x="17.5" y="85.6">0</text>
<text x="17.5" y="87.6">0</text>
<text x="17.5" y="89.7">0</text>
<text x="20.2" y="85.6">0</text>
<text x="20.2" y="87.6">1</text>
<text x="20.2" y="89.7">1</text>
<text x="22.9" y="85.6">1</text>
<text x="22.9" y="87.6">0</text>
<text x="22.9" y="89.7">1</text>
<text x="17.5" y="91.7">...</text>
<text x="17.5" y="93.8">1</text>
<text x="20.2" y="93.8">1</text>
<text x="22.9" y="93.8">1</text>
</g>
<text font-size="1.8" fill="#725600" x="88.4" y="75.9">MotorPSU_SHDN</text>
<text font-size="1.8" fill="#0f0f0f" x="127" y="143.2">BOOT</text>
<g font-size="1.4" fill="#006464">
<text x="133.7" y="16">+3V3</text>
<text x="146" y="16">+3V3A</text>
<text x="267" y="22.4">+3V3</text>
<text x="272.6" y="33.1" transform="rotate(-90 272.6 33.1)">LD7</text>
<text x="59.9" y="39.5">R42</text>
<text x="272.6" y="39.2" transform="rotate(-90 272.6 39.2)">1%</text>
<text x="59.9" y="42.1">R44</text>
<text x="59.9" y="44.6">R48</text>
<text x="267.5" y="42.3" transform="rotate(-90 267.5 42.3)">R86</text>
<text x="272.6" y="44.2" transform="rotate(-90 272.6 44.2)">330R</text>
<text x="40.9" y="48.8">J8</text>
<text x="252.3" y="53.5">10k</text>
<text x="253.1" y="49.7">R108</text>
<text x="256.2" y="53.5">1%</text>
<text x="31.3" y="54.1">GND</text>
<text x="49.1" y="54.1">GND</text>
<text x="267.5" y="64.3">GND</text>
<text x="52.4" y="70.7">+3V3</text>
<text x="199.6" y="83.4" transform="rotate(-90 199.6 83.4)">SB10</text>
<text x="51" y="85.3" transform="rotate(-90 51 85.3)">J10</text>
<text x="202.3" y="84.6">CS_ADC_SEL</text>
<text x="120.8" y="97.9" transform="rotate(-90 120.8 97.9)">20V</text>
<text x="115.1" y="103" transform="rotate(-90 115.1 103)">C56</text>
<text x="120.8" y="107.4" transform="rotate(-90 120.8 107.4)">4.7uF</text>
<text x="120.8" y="102.1" transform="rotate(-90 120.8 102.1)">10%</text>
<text x="52.1" y="109.8" transform="rotate(-90 52.1 109.8)">R116</text>
<text x="54.4" y="109.8" transform="rotate(-90 54.4 109.8)">R113</text>
<text x="57.2" y="110.1" transform="rotate(-90 57.2 110.1)">R114</text>
<text x="115.1" y="112.6">GND</text>
<text x="52.9" y="117.6">GND</text>
<text x="145.4" y="116.4">U20</text>
<text x="145.4" y="118.9">STM32F446RETx</text>
<text x="136.7" y="122.7">GND</text>
<text x="141.4" y="122.7">GNDA</text>
<text x="47.2" y="128.3">+3V3</text>
<text x="123.5" y="129.1">+3V3</text>
<text x="214.4" y="127.8">+3V3_OSC</text>
<text x="67.7" y="135.4">PROG_{DBG}</text>
<text x="130.5" y="134.8">JP3</text>
<text x="219.1" y="138">100nF</text>
<text x="223.1" y="132.9">C27</text>
<text x="224.9" y="138">5%</text>
<text x="228.1" y="138">50V</text>
<text x="47.8" y="143.5" transform="rotate(-90 47.8 143.5)">TV21</text>
<text x="155.7" y="142.2" transform="rotate(-90 155.7 142.2)">5%</text>
<text x="155.7" y="138.9" transform="rotate(-90 155.7 138.9)">50V</text>
<text x="207.2" y="142.6" transform="rotate(-90 207.2 142.6)">R41</text>
<text x="211" y="144" transform="rotate(-90 211 144)">10k</text>
<text x="211" y="140.1" transform="rotate(-90 211 140.1)">1%</text>
<text x="219.3" y="140.5">U13</text>
<text x="227.5" y="141.8">GND_OSC</text>
<text x="246.1" y="141.8">+3V3_OSC</text>
<text x="260.7" y="141.8">+3V3</text>
<text x="52.9" y="146.5" transform="rotate(-90 52.9 146.5)">PTVS3V3S1UR</text>
<text x="73.9" y="146.9">J9</text>
<text x="128.4" y="147.2" transform="rotate(-90 128.4 147.2)">1%</text>
<text x="147.1" y="145.3" transform="rotate(-90 147.1 145.3)">SW1</text>
<text x="150.7" y="145.2" transform="rotate(-90 150.7 145.2)">C45</text>
<text x="155.7" y="147.9" transform="rotate(-90 155.7 147.9)">100nF</text>
<text x="213.9" y="146.8">En</text>
<text x="219.2" y="144.2" transform="rotate(-90 219.2 144.2)">V_{DD}</text>
<text x="219.9" y="146.8">OUT</text>
<text x="255" y="146.9">NT2</text>
<text x="124.6" y="150.2" transform="rotate(-90 124.6 150.2)">R66</text>
<text x="128.4" y="152.1" transform="rotate(-90 128.4 152.1)">100k</text>
<text x="219.1" y="153.2">YSO110TR-16MHz</text>
<text x="219.2" y="150.6" transform="rotate(-90 219.2 150.6)">GND</text>
<text x="255" y="155.7">NT1</text>
<text x="47.9" y="158">GND</text>
<text x="124" y="158.3">GND</text>
<text x="150.7" y="158.3">GND</text>
<text x="214.8" y="160.8">GND_OSC</text>
<text x="246.6" y="160.8">GND_OSC</text>
<text x="261.2" y="160.8">GND</text>
<text x="41" y="167.2">+3V3</text>
<text x="119.3" y="167.2">+3V3A</text>
<text x="96.2" y="172.3">FB6</text>
<text x="46.5" y="177" transform="rotate(-90 46.5 177)">50V</text>
<text x="54.1" y="177" transform="rotate(-90 54.1 177)">50V</text>
<text x="61.8" y="177.5" transform="rotate(-90 61.8 177.5)">50V</text>
<text x="69.4" y="177" transform="rotate(-90 69.4 177)">50V</text>
<text x="77" y="177.5" transform="rotate(-90 77 177.5)">50V</text>
<text x="84.6" y="177" transform="rotate(-90 84.6 177)">50V</text>
<text x="92.2" y="177" transform="rotate(-90 92.2 177)">50V</text>
<text x="94.4" y="177.3">220R</text>
<text x="99.4" y="177.3">3A</text>
<text x="110" y="177.5" transform="rotate(-90 110 177.5)">50V</text>
<text x="117.6" y="177" transform="rotate(-90 117.6 177)">50V</text>
<text x="125.3" y="177.5" transform="rotate(-90 125.3 177.5)">50V</text>
<text x="140.9" y="177.3">+3V3A</text>
<text x="147" y="177.3">+3V3_OSC</text>
<text x="41.4" y="182" transform="rotate(-90 41.4 182)">C48</text>
<text x="46.5" y="181.2" transform="rotate(-90 46.5 181.2)">10%</text>
<text x="49.1" y="182" transform="rotate(-90 49.1 182)">C43</text>
<text x="54.1" y="180.3" transform="rotate(-90 54.1 180.3)">5%</text>
<text x="56.7" y="182" transform="rotate(-90 56.7 182)">C47</text>
<text x="61.8" y="185.6" transform="rotate(-90 61.8 185.6)">1uF</text>
<text x="61.8" y="181.7" transform="rotate(-90 61.8 181.7)">10%</text>
<text x="64.3" y="182" transform="rotate(-90 64.3 182)">C44</text>
<text x="69.4" y="180.3" transform="rotate(-90 69.4 180.3)">5%</text>
<text x="71.9" y="182" transform="rotate(-90 71.9 182)">C51</text>
<text x="77" y="185.6" transform="rotate(-90 77 185.6)">1uF</text>
<text x="77" y="181.7" transform="rotate(-90 77 181.7)">10%</text>
<text x="79.5" y="182" transform="rotate(-90 79.5 182)">C54</text>
<text x="84.6" y="180.3" transform="rotate(-90 84.6 180.3)">5%</text>
<text x="87.2" y="182" transform="rotate(-90 87.2 182)">C52</text>
<text x="92.2" y="180.3" transform="rotate(-90 92.2 180.3)">5%</text>
<text x="96.2" y="185">FB5</text>
<text x="104.9" y="182" transform="rotate(-90 104.9 182)">C29</text>
<text x="110" y="185.6" transform="rotate(-90 110 185.6)">10nF</text>
<text x="110" y="180.7" transform="rotate(-90 110 180.7)">5%</text>
<text x="112.6" y="182" transform="rotate(-90 112.6 182)">C30</text>
<text x="117.6" y="180.3" transform="rotate(-90 117.6 180.3)">5%</text>
<text x="120.2" y="182" transform="rotate(-90 120.2 182)">C28</text>
<text x="125.3" y="185.6" transform="rotate(-90 125.3 185.6)">1uF</text>
<text x="125.3" y="181.7" transform="rotate(-90 125.3 181.7)">10%</text>
<text x="46.5" y="186" transform="rotate(-90 46.5 186)">10uF</text>
<text x="54.1" y="186" transform="rotate(-90 54.1 186)">100nF</text>
<text x="69.4" y="186" transform="rotate(-90 69.4 186)">100nF</text>
<text x="84.6" y="186" transform="rotate(-90 84.6 186)">100nF</text>
<text x="92.2" y="186" transform="rotate(-90 92.2 186)">100nF</text>
<text x="94.4" y="190">220R</text>
<text x="99.4" y="190">3A</text>
<text x="117.6" y="186" transform="rotate(-90 117.6 186)">100nF</text>
<text x="155.1" y="187.5">GND_OSC</text>
<text x="164.2" y="187.5">GNDA</text>
<text x="41.5" y="195.1">GND</text>
<text x="119.8" y="195.1">GNDA</text>
</g>
<g font-size="1.4" fill="#0f0f0f">
<text x="117.8" y="28.9">NRST</text>
<text x="117.7" y="34">BOOT</text>
<text x="64.8" y="40.4">DEBUG_485_TX</text>
<text x="64.8" y="37.8">DEBUG_485_RX</text>
<text x="114.6" y="39.1">MCU_OSC</text>
<text x="64.8" y="42.9">DEBUG_USART_~{RE}_DE</text>
<text x="110.2" y="46.7">DEBUG_485_RX</text>
<text x="240" y="50.5">SYS_HEARTBEAT</text>
<text x="105.7" y="62">CURRENT_SIGNAL_{FILTB}</text>
<text x="160" y="62">JTMS/SWDIO</text>
<text x="160" y="64.5">JTCK/SWCLK</text>
<text x="160" y="67">JTDI</text>
<text x="108.7" y="77.2">DEBUG_USART_TX</text>
<text x="112.6" y="72.1">NET_ADDR_A</text>
<text x="160" y="77.2">NET_ADDR_C</text>
<text x="160" y="72.1">CURRENT_SIGNAL_{FILTA}</text>
<text x="201.9" y="72.1">CURRENT_SIGNAL_{FILTA}</text>
<text x="108.5" y="79.7">DEBUG_USART_RX</text>
<text x="110.5" y="82.3">DEBUG_485_TX</text>
<text x="160" y="79.7">JTDO/TRACESWO</text>
<text x="160" y="82.3">NJTRST</text>
<text x="160" y="84.8">DEBUG_USART_~{RE}_DE</text>
<text x="201.9" y="89.9">CURRENT_SIGNAL_{FILTB}</text>
<text x="59.7" y="95">NET_ADDR_A</text>
<text x="59.7" y="97.5">NET_ADDR_B</text>
<text x="59.7" y="100.1">NET_ADDR_C</text>
<text x="160" y="97.5">NET_ADDR_B</text>
<text x="160" y="107.7">SYS_HEARTBEAT</text>
<text x="153.7" y="135.6">NRST</text>
<text x="95.2" y="139.4">JTDO/TRACESWO</text>
<text x="95.2" y="142">JTDI</text>
<text x="95.2" y="149.6">DEBUG_USART_TX</text>
<text x="95.2" y="144.5">JTMS/SWDIO</text>
<text x="95.2" y="147">JTCK/SWCLK</text>
<text x="227.3" y="145.8">MCU_OSC</text>
<text x="95.2" y="152.1">NJTRST</text>
</g>
<g font-size="1.4" fill="#0000c2">
<text x="53.3" y="35.3">33R</text>
<text x="57.4" y="35.3">1%</text>
</g>
<g font-size="1.4" fill="#725600">
<text x="177.7" y="35.1">RS485_TX</text>
<text x="177.7" y="32.6">JOINT_ENC_CH2</text>
<text x="177.7" y="30">JOINT_ENC_CH1</text>
<text x="19.6" y="38.9">DBG_485_RX</text>
<text x="19.8" y="41.4">DBG_485_TX</text>
<text x="177.7" y="37.6">RS485_RX</text>
<text x="177.7" y="40.2">RS485_~{RE}_DE</text>
<text x="19.6" y="44">DBG_485_~{RE}</text>
<text x="177.7" y="47.8">AUX1_ENC_CH2</text>
<text x="177.7" y="45.3">AUX1_ENC_CH1</text>
<text x="94.7" y="52.9">GP_ISO_IN_A</text>
<text x="177.7" y="50.3">L_MOT_HI_{PWM}</text>
<text x="177.7" y="52.9">COM_USB_V_{BUS}_SIG</text>
<text x="94.6" y="55.4">GP_ISO_IN_B</text>
<text x="95.1" y="58">JOINT_SW_R</text>
<text x="177.7" y="58">COM_USB_DM</text>
<text x="177.7" y="55.4">R_MOT_HI_{PWM}</text>
<text x="83.6" y="65.6">MOTOR_INPUT_VOLTAGE_SIG</text>
<text x="95.3" y="60.5">JOINT_SW_L</text>
<text x="177.7" y="60.5">COM_USB_DP</text>
<text x="92.6" y="70.7">AUX2_ENC_CH2</text>
<text x="92.6" y="68.1">AUX2_ENC_CH1</text>
<text x="177.7" y="75.7">R_MOT_LO_{PWM}</text>
<text x="210.7" y="82.1">CURRENT_SIGNAL_FILT</text>
<text x="90.6" y="85.9">MotorDriver_SHDN</text>
<text x="96.5" y="88.4">GP_OUT_B</text>
<text x="96.6" y="91">GP_OUT_A</text>
<text x="177.7" y="103.7">L_MOT_LO_{PWM}</text>
</g>
<g font-size="1.4" fill="#840000">
<text x="90.5" y="142">R67</text>
<text x="90.5" y="139.5">R65</text>
<text x="90.5" y="149.6">R68</text>
<text x="90.5" y="147.1">R64</text>
<text x="90.5" y="144.6">R69</text>
<text x="90.5" y="152.2">R70</text>
</g>
<g font-size="1.4" fill="#a90000">
<text x="218.2" y="140.3" transform="rotate(-90 218.2 140.3)">4</text>
<text x="211.5" y="145.8">1</text>
<text x="224.2" y="145.8">3</text>
<text x="218.2" y="153" transform="rotate(-90 218.2 153)">2</text>
</g>
</svg>
